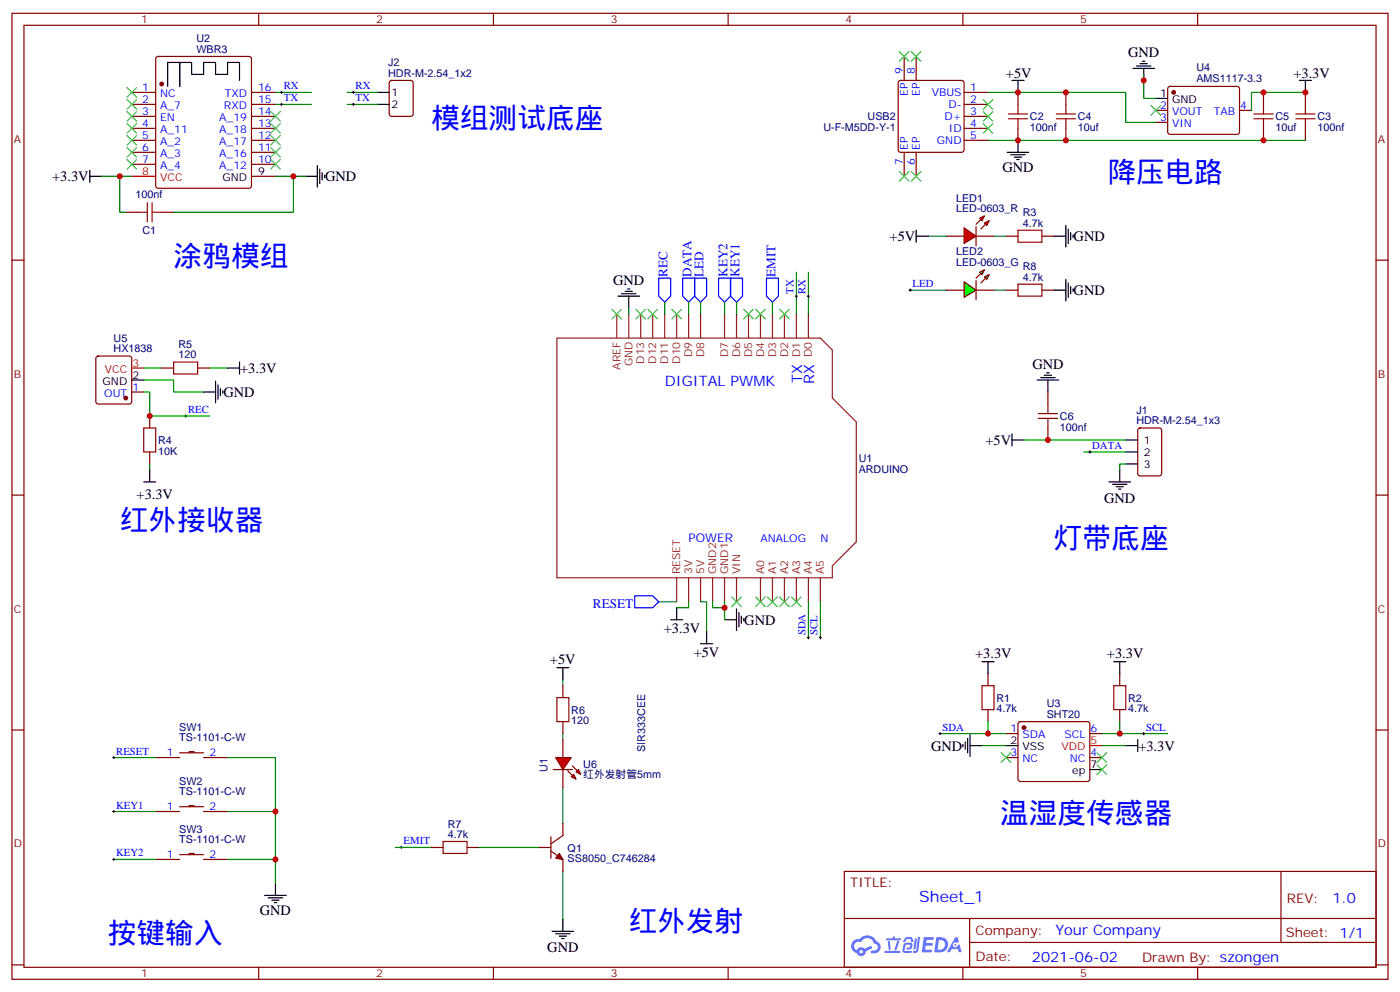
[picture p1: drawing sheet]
<svg xmlns="http://www.w3.org/2000/svg" width="412mm" height="292mm" viewBox="0 0 412 292" stroke-linecap="round" stroke-linejoin="round" font-family="sans-serif">
<g fill="none" stroke="#870000" stroke-width=".35">
<path d="M3.5 3.9h405.4v284.4h-405.4zM7.1 7.4h398.2v277.3h-398.2zM76.2 3.9v3.5M145.3 3.9v3.5M214.5 3.9v3.5M283.6 3.9v3.5M352.8 3.9v3.5M3.5 76.6h3.6M405.3 76.6h3.6M3.5 145.7h3.6M405.3 145.7h3.6M3.5 214.9h3.6"/>
<path d="M405.3 214.9h3.6M248.7 256.5h156.6v28.2h-156.6zM377.3 256.5v20.9M248.7 270.4h156.5M285.6 277.4h119.6M285.6 270.4v14.1M3.5 284h3.6M76.2 284.7v3.6M145.3 284.7v3.6M214.5 284.7v3.6M283.6 284.7v3.6M352.8 284.7v3.6"/>
<path d="M405.3 284h3.6"/>
</g>
<g fill="#5487ff">
<path d="M272.1 275.8h2.6l.3 .2-.1 .6h-2l-.1 1h1.6l.4 .4-.4 .4h-1.7l-.2 1.1 1.8 .1 .3 .3-.2 .4h-2.9z"/>
<path d="M281.4 275.9h.7l.4 1.3-.7 .3a.74 .74 0 0 0-1.1 .3 .74 .74 0 0 0 .5 1.1 .74 .74 0 0 0 .9-.7l.5-.3 .7 2.4h-.9l-.2-1h-1.9l-.5 1h-.9z"/>
<path d="M269.5 276.3h.6l-.4 2.9a.31 .31 0 0 1-.3 .3 .31 .31 0 0 1-.3-.3z"/>
<path d="M270.4 275.8h.6l-.5 4a.89 .89 0 0 1-.7 .7 .89 .89 0 0 1-.9-.3l1-.5z"/>
<path d="M266.8 276l.6-.2 1.2 .1 .5 1.3-.6 .1-.4-.9-1 .1a.95 .95 0 0 1-1 .8l-.1-.2z"/>
<path d="M266.4 277.7l1.8-.2a1.04 1.04 0 0 1 .6 1.1 1.04 1.04 0 0 1-.8 .9h-.7a.29 .29 0 0 1-.3-.4 .29 .29 0 0 1 .3-.2h.7l.2-.8h-1.4l-.4 1.8h1.9a.29 .29 0 0 1 .3 .3 .29 .29 0 0 1-.3 .3h-2l-.4-.3 .2-2.1z"/>
<path d="M260.5 279.9h4.4a.3 .3 0 0 1 .3 .3 .3 .3 0 0 1-.3 .3h-4.3z"/>
<path d="M264.3 277h.6l-.5 1.6a1.02 1.02 0 0 1-.7 1.2l-.2-.3z"/>
<path d="M261.5 277h.6l.3 2.4-.3 .3-.3-.2z"/>
<path d="M261.1 276.2h1.9l.2-.5h.5l-.1 .5h1.5a.29 .29 0 0 1 .3 .3 .29 .29 0 0 1-.3 .3h-3.9z"/>
<path d="M275.8 275.9l-.6 4.4h1.4a2.27 2.27 0 0 0 2.7-2.3 2.27 2.27 0 0 0-2.7-2.1zM276.6 276.6a1.5 1.5 0 0 1 1.8 1.6 1.5 1.5 0 0 1-1.9 1.3h-.3z"/>
<path d="M251.4 277a2.09 2.09 0 0 0 1 3.5 1.37 1.37 0 0 0 1.5 .9 1.37 1.37 0 0 0 1.1-1.4l2-1-.5-.7-1.8 1a1.4 1.4 0 0 0-2.3 .4 1.32 1.32 0 0 1-.6-1.9 1.32 1.32 0 0 1 1.9-.4 2.02 2.02 0 0 1 2-1.3 2.02 2.02 0 0 1 1.8 1.7 1.09 1.09 0 0 1 1.1 1.3 1.09 1.09 0 0 1-1.6 .7 .41 .41 0 0 0-.5 .3 .41 .41 0 0 0 .4 .5 1.89 1.89 0 0 0 2.4-1.2 1.89 1.89 0 0 0-1.2-2.4 2.98 2.98 0 0 0-5-.6l-1 .1zM253.2 280.1a.52 .52 0 0 1 1 0 .52 .52 0 0 1-1 0z"/>
<circle cx="281.4" cy="278.1" r=".28"/>
</g>
<g fill="none" stroke="#8c2424" stroke-width=".35">
<path d="M164 99.5h77.7l3.5 3.5v14.2l7 7v35.3l-7 7v3.6h-81.2zM181.7 92.5v7M185.2 92.5v7M188.7 92.5v7M192.3 92.5v7M195.8 92.5v7M199.3 92.5v7M202.8 92.5v7M206.4 92.5v7M213.4 92.5v7M217 92.5v7M220.5 92.5v7"/>
<path d="M224 92.5v7M227.5 92.5v7M231.1 92.5v7M234.6 92.5v7M238.1 92.5v7M199.3 170.1v7M202.8 170.1v7M206.4 170.1v7M209.9 170.1v7M213.4 170.1v7M217 170.1v7M224 170.1v7"/>
<path d="M227.5 170.1v7M231.1 170.1v7M234.6 170.1v7M238.1 170.1v7M241.7 170.1v7"/>
</g>
<g fill="none" stroke="#870000" stroke-width=".35">
<path d="M46.1 16.8l.5-.2h26.8l.5 .2 .2 .5v37.4l-.3 .5-.4 .2h-26.8l-.5-.2-.2-.5v-37.4zM266.3 16.6v7.1M269.9 16.6v7.1M38.8 27.2h7.1M38.8 30.7h7.1M38.8 34.3h7.1M38.8 37.8h7.1M74.1 27.2h7M74.1 34.3h7M74.1 37.8h7M114.9 23.9l.5-.2h5.6l.7 .4v9.4l-.5 .7-5.8 .1-.7-.5v-9.4zM264.8 23.9l.5-.2h18l.5 .2 .2 .5v19.7l-.2 .5-.5 .2h-18l-.5-.2-.2-.5v-19.7z"/>
<path d="M284 27.2h7M284 30.7h7M284 34.3h7M284 37.8h7M299.9 27.2v3.5M299.9 37.8v3.5M314 27.2v3.5M314 37.8v3.5M340.4 32.5h3.6M340.4 36h3.6M344.2 25.6l.5-.2 20 .1 .4 .6v13l-.7 .4h-20l-.4-.7v-12.7zM365.1 32.5h3.6"/>
<path d="M372.2 27.2v3.5M372.2 37.8v3.5M384.5 27.2v3.5M384.5 37.8v3.5M38.8 41.3h7.1M38.8 44.8h7.1M38.8 48.4h7.1M74.1 41.3h7M74.1 44.8h7M74.1 48.4h7M74.1 51.9h7M266.3 44.8v7.1"/>
<path d="M269.9 44.8v7.1M284 41.3h7M37 62.5h3.6M47.6 62.5h3.6M335.4 126.2l.4-.2h5.7l.6 .4 .1 13-.5 .6-5.9 .1-.6-.5-.1-12.9zM291 198.3v3.5M329.8 198.3v3.5M291 208.9v3.5M296.3 215.9h3.6M300.1 212.6l.5-.2h19.7l.5 .2 .2 .5v16.2l-.2 .5-.5 .2h-19.7l-.5-.2-.2-.5v-16.2zM321 215.9h3.6M329.8 208.9v3.5"/>
<path d="M45.9 223h7M45.9 238.9h7M52.9 221.6h7.1M52.9 237.5h7.1M55.7 221.6v-.4h1.4v.4M55.7 237.5v-.4h1.4v.4M60 223h7M60 238.9h7M296.3 223h3.6M321 223h3.6M45.9 253h7M52.9 251.6h7.1"/>
<path d="M55.7 251.6v-.4h1.4v.4M60 253h7"/>
</g>
<path d="M38.8 51.9h7.1M321 219.5h3.6" fill="none" stroke="#f00" stroke-width=".35"/>
<path d="M74.1 30.7h7" fill="none" stroke="#900" stroke-width=".35"/>
<g fill="#870000" stroke="#870000" stroke-width=".35">
<circle cx="47.6" cy="24.7" r=".53"/>
<circle cx="301.6" cy="214.2" r=".53"/>
<circle cx="345.7" cy="27.2" r=".53"/>
</g>
<g fill="none" stroke="#000" stroke-width=".35">
<path d="M334.8 19.4h4.2M335.8 18.7h2.2M336.5 18h.8M70.6 23.7v-5.3h-3.6v3.5h-3.5v-3.5h-3.5v3.5h-3.6v-3.5h-3.5v7v-7h-3.5v7M111.1 27.2h3.6M111.1 30.7h3.6M298.1 23.7h3.5M299.9 23.7v3.5M333.7 20.1h6.4M336.9 20.1v3.6M340.4 29h3.6M382.8 23.7h3.5"/>
<path d="M384.5 23.7v3.5M26.5 51.9h3.5M26.5 50.1v3.6M90 51.9h3.5M93.5 48.7v6.4M94.2 49.8v4.2M94.9 50.8v2.2M95.6 51.5v.7M296.7 44.8h6.3M297.7 45.5h4.3M298.8 46.2h2.1M299.5 47h.7"/>
<path d="M299.9 41.3v3.5M182 87.2h6.4M183.1 86.5h4.2M184.1 85.8h2.2M184.9 85.1h.7M185.2 87.2v3.5M331.6 136.6h3.5M331.6 129.5h3.5M331.6 133h3.5M199.3 178.9v3.5M217 179.2v6.4M197.6 182.4h3.5"/>
<path d="M206.4 189.5h3.5M208.1 185.9v3.6M213.4 182.4h3.6M217.7 180.3v4.2M218.4 181.4v2.1M219.1 182.1v.7M289.3 194.8h3.5M291 194.8v3.5M328.1 194.8h3.5M329.8 194.8v3.5M283.6 219.1v.7M284.3 218.4v2.1"/>
<path d="M285 217.3v4.3M285.8 219.5h3.5M285.8 216.3v6.3M296.3 219.5h3.6M331.6 219.5h3.5M335.1 217.7v3.5M321 226.5h3.6M78 263.6h6.3M79 264.3h4.3M80.1 265h2.1M80.8 265.7h.7M81.1 260v3.6"/>
</g>
<g fill="none" stroke="#008700" stroke-width=".35">
<path d="M81.1 27.2h10.6M81.1 30.7h10.6M102.3 27.2h8.8M102.3 30.7h8.8M291 27.2h40.6v8.8h8.8M336.9 21.9v7.1h3.5M384.5 27.2h-15.8v5.3M30 51.9h8.8M35.3 51.9v10.6h1.7M81.1 51.9h5.3v10.6h-35.2M86.4 51.9h3.6M291 41.3h93.5"/>
<path d="M185.2 90.7v1.8M202.8 88.9v3.6M234.6 80.1v12.4M238.1 80.1v12.4M194 177.1h5.3M202.8 177.1v1.8h-3.5M206.4 177.1h1.7v8.8M209.9 177.1v1.8h3.5M213.4 177.1v5.3M276.9 215.9h14.1M289.3 219.5h7M291 212.4v3.5h5.3"/>
<path d="M324.6 219.5h7M329.8 212.4v3.5h-5.2M329.8 215.9h14.2M33.5 223h12.4M33.5 238.9h12.4M67 238.9h14.1v14.1M67 223h14.1v15.9M33.5 253h12.4M67 253h14.1v7"/>
</g>
<g fill="none" stroke="#3c3" stroke-width=".35">
<path d="M264.9 15.2l2.9 2.8M267.8 15.2l-2.9 2.8M268.5 15.2l2.8 2.8M271.3 15.2l-2.8 2.8M37.4 25.8l2.8 2.8M37.4 32.8l2.8 2.9M37.4 36.4l2.8 2.8M37.4 39.9l2.8 2.8M37.4 29.3l2.8 2.8M40.2 25.8l-2.8 2.8M40.2 32.8l-2.8 2.9M40.2 36.4l-2.8 2.8"/>
<path d="M40.2 39.9l-2.8 2.8M40.2 29.3l-2.8 2.8M79.7 39.9l2.8 2.8M79.7 36.4l2.8 2.8M79.7 32.8l2.8 2.9M82.5 39.9l-2.8 2.8M82.5 36.4l-2.8 2.8M82.5 32.8l-2.8 2.9M289.6 29.3l2.9 2.8M289.6 32.8l2.9 2.9M289.6 36.4l2.9 2.8M292.5 29.3l-2.9 2.8"/>
<path d="M292.5 32.8l-2.9 2.9M292.5 36.4l-2.9 2.8M339 31.1l2.8 2.8M341.8 31.1l-2.8 2.8M37.4 43.4l2.8 2.8M37.4 47l2.8 2.8M40.2 43.4l-2.8 2.8M40.2 47l-2.8 2.8M79.7 47l2.8 2.8M79.7 43.4l2.8 2.8M82.5 47l-2.8 2.8M82.5 43.4l-2.8 2.8"/>
<path d="M264.9 50.5l2.9 2.8M267.8 50.5l-2.9 2.8M268.5 50.5l2.8 2.8M271.3 50.5l-2.8 2.8M215.5 175.7l2.9 2.8M218.4 175.7l-2.9 2.8M294.9 221.6l2.8 2.8M297.7 221.6l-2.8 2.8M323.1 221.6l2.9 2.8M323.1 225.1l2.9 2.8M326 221.6l-2.9 2.8M326 225.1l-2.9 2.8"/>
</g>
<g fill="none" stroke="#a10000" stroke-width=".35">
<path d="M297 35h5.7M297 33.5h5.7M299.9 30.7v2.8M299.9 35v2.8M311.1 35h5.7M311.1 33.5h5.7M314 30.7v2.8M314 35v2.8M369.4 35h5.6M369.4 33.5h5.6M372.2 30.7v2.8M372.2 35v2.8"/>
<path d="M381.7 35h5.6M381.7 33.5h5.6M384.5 30.7v2.8M384.5 35v2.8M43.4 59.7v5.6M44.8 59.7v5.6M40.6 62.5h2.8M44.8 62.5h2.8M289.3 201.8h3.5v7.1h-3.5zM328.1 201.8h3.5v7.1h-3.5z"/>
</g>
<path d="M201.1 81.9h3.5v5.3l-1.8 1.7-1.7-1.7zM187 175.4h5.3l1.7 1.7-1.7 1.8h-5.3z" fill="none" stroke="#00f" stroke-width=".35"/>
<g fill="none" stroke="#000" stroke-width=".29">
<path d="M82.5 27.2h.8M82.5 30.7h.8M82.9 26.8v.8M82.9 30.4v.7M103.7 27.2h.7M103.7 30.7h.7M104.1 26.8v.8M104.1 30.4v.7M234.2 87.2h.7M234.6 86.8v.7M237.8 87.2h.7M238.1 86.8v.7"/>
<path d="M276.6 215.9h.7M276.9 215.6v.7M336.5 215.9h.8M336.9 215.6v.7M33.2 223h.7M33.5 222.6v.7"/>
</g>
<g fill="#f00" stroke="#870000" stroke-width=".35">
<path d="M284 67.1l3.5 2.4-3.5 2.1z"/>
<path d="M287.5 66.7v5.7z"/>
</g>
<g fill="#870000" stroke="#870000" stroke-width=".35">
<path d="M287.5 66l1.4-1.4z"/>
<path d="M288.9 67.4l1.4-1.4z"/>
</g>
<g fill="#f00" stroke="#870000" stroke-width=".35">
<path d="M288.6 64.2l1.4-.7-.7 1.4z"/>
<path d="M290 65.7l1.4-.8-.7 1.5z"/>
</g>
<g fill="none" stroke="#870000" stroke-width=".35">
<path d="M278.7 69.5h5.3M287.5 69.5h5.3M296.3 69.5h3.6M306.9 69.5h3.5M28.5 105l.4-.2h9.2l.5 .2 .2 .5v12.7l-.2 .5-.5 .2h-9.2l-.5-.2-.2-.5v-12.7zM38.8 115.4h3.5M47.6 108.3h3.6M58.2 108.3h3.5M44.1 122.4v3.6M44.1 133v3.6M165.8 201.8v3.6M165.8 212.4v3.5"/>
<path d="M165.8 217.7v5.3M165.8 226.5v5.3"/>
</g>
<g fill="none" stroke="#008700" stroke-width=".35">
<path d="M273.4 69.5h5.3M292.8 69.5h3.5M195.8 88.9v3.6M42.3 115.4h1.8v7h17.6M42.3 111.9h8.9v3.5h8.8M42.3 108.3h5.3M61.7 108.3h5.3M44.1 136.6v1.7M238.1 177.1v10.6M241.7 177.1v10.6M165.8 200.1v1.7M165.8 215.9v1.8"/>
<path d="M165.8 231.8v10.6M165.8 256.5v14.1"/>
</g>
<path d="M299.9 67.8h7v3.5h-7zM51.2 106.6h7v3.5h-7zM42.3 126h3.6v7h-3.6zM164 205.4h3.6v7h-3.6z" fill="none" stroke="#a10000" stroke-width=".35"/>
<g fill="none" stroke="#000" stroke-width=".35">
<path d="M269.9 69.5h3.5M269.9 67.8v3.5M310.4 69.5h3.6M314 66.4v6.3M314.7 67.4v4.2M315.4 68.5v2.1M316.1 69.2v.7M38.8 111.9h3.5M60 115.4h3.5M63.5 112.2v6.4M64.2 113.3v4.2M64.9 114.3v2.2"/>
<path d="M65.6 115v.7M67 108.3h3.6M70.6 106.6v3.5M44.1 138.3v3.6M42.3 141.9h3.6M164 196.5h3.6M165.8 196.5v3.6M162.6 274.1h6.4M163.7 274.8h4.2M164.7 275.6h2.2M165.5 276.3h.7M165.8 270.6v3.5"/>
</g>
<path d="M54.3 122.4h.7M54.7 122.1v.7M237.8 187.7h.7M238.1 187.4v.7M241.3 187.7h.7M241.7 187.4v.7" fill="none" stroke="#000" stroke-width=".29"/>
<circle cx="37" cy="117.2" r=".53" fill="#870000" stroke="#870000" stroke-width=".35"/>
<path d="M38.8 108.3h3.5" fill="none" stroke="#f00" stroke-width=".35"/>
<path d="M194 81.9h3.6v5.3l-1.8 1.7-1.8-1.7z" fill="none" stroke="#00f" stroke-width=".35"/>
<g fill="#f00" stroke="#870000" stroke-width=".35">
<path d="M168.3 228.6l.7-.7 .7 1.4z"/>
<path d="M169.7 227.2l.7-.7 .7 1.4z"/>
</g>
<g fill="#870000" stroke="#870000" stroke-width=".35">
<path d="M167.2 226.9l1.4 1.4z"/>
<path d="M168.6 225.5l1.4 1.4z"/>
</g>
<g fill="#f00" stroke="#870000" stroke-width=".35">
<path d="M163 226.5h5.6z"/>
<path d="M163.7 223h4.6l-2.5 3.5z"/>
</g>
<path d="M320.7 133h.7M321 132.7v.7M33.2 238.9h.7M33.5 238.5v.7M33.2 253h.7M33.5 252.6v.7M117.8 249.4h.7M118.2 249.1v.7" fill="none" stroke="#000" stroke-width=".29"/>
<path d="M206.4 88.9v3.6M213.4 88.9v3.6M217 88.9v3.6M227.5 88.9v3.6M268.1 85.4h10.6M292.8 85.4h3.5M301.6 129.5h30M319.3 133h12.3M331.6 136.6h-1.8v1.7M116.4 249.4h10.6M141.1 249.4h17.6" fill="none" stroke="#008700" stroke-width=".35"/>
<path d="M299.9 83.6h7v3.6h-7zM308.7 118.9v2.8M305.9 123.2h5.6M305.9 121.7h5.6M308.7 123.2v2.8M130.5 247.7h7.1v3.5h-7.1z" fill="none" stroke="#a10000" stroke-width=".35"/>
<path d="M278.7 85.4h5.3M287.5 85.4h5.3M296.3 85.4h3.6M306.9 85.4h3.5M308.7 115.4v3.5M308.7 126v3.5M127 249.4h3.5M137.6 249.4h3.5M158.7 249.4h3.6M162.3 246.3v6.3M162.3 250.5l3.5 2.5v3.5M165.8 242.4v3.5l-3.5 2.5" fill="none" stroke="#870000" stroke-width=".35"/>
<path d="M204.6 81.9h3.5v5.3l-1.7 1.7-1.8-1.7zM211.7 81.9h3.5v5.3l-1.8 1.7-1.7-1.7zM215.2 81.9h3.5v5.3l-1.7 1.7-1.8-1.7zM225.8 81.9h3.5v5.3l-1.8 1.7-1.7-1.7z" fill="none" stroke="#00f" stroke-width=".35"/>
<path d="M164.7 251.2l1.1 1.8-2.1-.4z" fill="#870000" stroke="#870000" stroke-width=".35"/>
<g fill="none" stroke="#000" stroke-width=".35">
<path d="M310.4 85.4h3.6M314 82.2v6.4M314.7 83.3v4.2M315.4 84.3v2.2M316.1 85.1v.7M305.5 111.9h6.4M306.6 111.2h4.2M307.6 110.5h2.1M308.3 109.7h.7M308.7 111.9v3.5M298.1 129.5h3.5M298.1 127.7v3.6"/>
<path d="M329.8 138.3v3.6M326.7 141.9h6.3M327.7 142.6h4.3M328.8 143.3h2.1M329.5 144h.7"/>
</g>
<g fill="none" stroke="#3c3" stroke-width=".35">
<path d="M180.3 91.1l2.8 2.8M183.1 91.1l-2.8 2.8M187.3 91.1l2.8 2.8M190.1 91.1l-2.8 2.8M190.9 91.1l2.8 2.8M193.7 91.1l-2.8 2.8M197.9 91.1l2.8 2.8M200.7 91.1l-2.8 2.8M219.1 91.1l2.8 2.8M221.9 91.1l-2.8 2.8M222.6 91.1l2.8 2.8M225.4 91.1l-2.8 2.8"/>
<path d="M229.7 91.1l2.8 2.8M232.5 91.1l-2.8 2.8M222.6 175.7l2.8 2.8M225.4 175.7l-2.8 2.8M226.1 175.7l2.9 2.8M229 175.7l-2.9 2.8M229.7 175.7l2.8 2.8M232.5 175.7l-2.8 2.8M233.2 175.7l2.8 2.8M236 175.7l-2.8 2.8"/>
</g>
<g fill="#0f0" stroke="#870000" stroke-width=".35">
<path d="M290 81.5l1.4-.7-.7 1.4z"/>
<path d="M288.6 80.1l1.4-.7-.7 1.4z"/>
</g>
<g fill="#870000" stroke="#870000" stroke-width=".35">
<path d="M288.9 83.3l1.4-1.4z"/>
<path d="M287.5 81.9l1.4-1.4z"/>
</g>
<path d="M287.5 82.6v5.6z" fill="#f00" stroke="#870000" stroke-width=".35"/>
<path d="M284 82.9l3.5 2.5-3.5 2.1z" fill="#0f0" stroke="#870000" stroke-width=".35"/>
<path d="M267.8 85.4h.7M268.1 85.1v.7" fill="none" stroke="#000" stroke-width=".29"/>
<g fill="#c00">
<circle cx="213.4" cy="178.9" r=".88"/>
<circle cx="35.3" cy="51.9" r=".88"/>
<circle cx="86.4" cy="51.9" r=".88"/>
<circle cx="81.1" cy="253" r=".88"/>
<circle cx="81.1" cy="238.9" r=".88"/>
<circle cx="299.9" cy="41.3" r=".88"/>
<circle cx="299.9" cy="27.2" r=".88"/>
<circle cx="336.9" cy="23.7" r=".88"/>
<circle cx="314" cy="41.3" r=".88"/>
<circle cx="314" cy="27.2" r=".88"/>
<circle cx="372.2" cy="41.3" r=".88"/>
<circle cx="384.5" cy="27.2" r=".88"/>
<circle cx="372.2" cy="27.2" r=".88"/>
<circle cx="291" cy="215.9" r=".88"/>
<circle cx="329.8" cy="215.9" r=".88"/>
<circle cx="44.1" cy="122.4" r=".88"/>
<circle cx="308.7" cy="129.5" r=".88"/>
</g>
<g font-size="8.5" fill="#00f">
<text x="127" y="37.8">模组测试底座</text>
<text x="326.3" y="53.7">降压电路</text>
<text x="51.2" y="78.4">涂鸦模组</text>
<text x="35.3" y="156">红外接收器</text>
<text x="310.4" y="161.3">灯带底座</text>
<text x="294.6" y="242.4">温湿度传感器</text>
<text x="185.2" y="274.1">红外发射</text>
<text x="31.7" y="277.7">按键输入</text>
</g>
<text font-size="4.6" fill="#00f" x="270.8" y="265.5">Sheet_1</text>
<g font-size="4.2">
<text x="332.3" y="16.9">GND</text>
<text x="296.3" y="23">+5V</text>
<text x="381" y="23">+3.3V</text>
<text x="15.4" y="53.3">+3.3V</text>
<text x="95.8" y="53.3">GND</text>
<text x="295.3" y="50.5">GND</text>
<text x="262.1" y="70.9">+5V</text>
<text x="316.3" y="70.9">GND</text>
<text x="180.6" y="84">GND</text>
<text x="316.3" y="86.8">GND</text>
<text x="70.7" y="109.7">+3.3V</text>
<text x="304.1" y="108.7">GND</text>
<text x="65.8" y="116.8">GND</text>
<text x="290.3" y="130.9">+5V</text>
<text x="40.2" y="146.8">+3.3V</text>
<text x="325.3" y="147.9">GND</text>
<text x="219.3" y="183.9">GND</text>
<text x="195.5" y="186.4">+3.3V</text>
<text x="162" y="195.5">+5V</text>
<text x="204.3" y="193.5">+5V</text>
<text x="287.3" y="193.7">+3.3V</text>
<text x="326.1" y="193.7">+3.3V</text>
<text x="274.3" y="220.9">GND</text>
<text x="335.3" y="220.9">+3.3V</text>
<text x="76.6" y="269.2">GND</text>
<text x="161.2" y="280.2">GND</text>
</g>
<g font-size="4.2" fill="#00f">
<text x="195.8" y="113.6">DIGITAL PWMK</text>
<text x="236.3" y="112.8" transform="rotate(-90 236.3 112.8)">TX</text>
<text x="239.8" y="113" transform="rotate(-90 239.8 113)">RX</text>
<text x="392.5" y="265.8">1.0</text>
<text x="310.9" y="275.3">Your Company</text>
<text x="304" y="283.1">2021-06-02</text>
</g>
<g font-size="3.9" fill="#00f">
<text x="196.6" y="81.5" transform="rotate(-90 196.6 81.5)">REC</text>
<text x="203.7" y="81.5" transform="rotate(-90 203.7 81.5)">DATA</text>
<text x="207.2" y="81.5" transform="rotate(-90 207.2 81.5)">LED</text>
<text x="214.3" y="81.5" transform="rotate(-90 214.3 81.5)">KEY2</text>
<text x="217.8" y="81.5" transform="rotate(-90 217.8 81.5)">KEY1</text>
<text x="228.4" y="81.5" transform="rotate(-90 228.4 81.5)">EMIT</text>
<text x="174.6" y="178.9">RESET</text>
</g>
<g font-size="3.9" fill="#800">
<text x="250.5" y="261.1">TITLE:</text>
<text x="379.1" y="265.8">REV:</text>
<text x="287.4" y="275.3">Company:</text>
<text x="378.7" y="275.9">Sheet: 1/1</text>
<text x="287.4" y="283">Date:</text>
<text x="336.4" y="283.1">Drawn By: szongen</text>
</g>
<text font-size="3.5" fill="#00f" x="202.8" y="159.5">POWER</text>
<g font-size="3.2" fill="#800">
<text x="41.6" y="6.9">1</text>
<text x="110.8" y="6.9">2</text>
<text x="179.9" y="6.9">3</text>
<text x="249.1" y="6.9">4</text>
<text x="318.2" y="6.9">5</text>
<text x="4.1" y="42">A</text>
<text x="405.9" y="42">A</text>
<text x="4.1" y="111.2">B</text>
<text x="405.9" y="111.2">B</text>
<text x="4.1" y="180.3">C</text>
<text x="405.9" y="180.3">C</text>
<text x="4.1" y="249.4">D</text>
<text x="405.9" y="249.4">D</text>
<text x="41.6" y="287.7">1</text>
<text x="110.8" y="287.7">2</text>
<text x="179.9" y="287.7">3</text>
<text x="249.1" y="287.7">4</text>
<text x="318.2" y="287.7">5</text>
</g>
<g font-size="3.2" fill="#000080">
<text x="57.9" y="15.6">WBR3</text>
<text x="57.9" y="12.4">U2</text>
<text x="114.3" y="22.6">HDR-M-2.54_1x2</text>
<text x="114.3" y="19.5">J2</text>
<text x="352.4" y="20.9">U4</text>
<text x="352.4" y="24.2">AMS1117-3.3</text>
<text x="255.6" y="35.5">USB2</text>
<text x="303.4" y="35.4">C2</text>
<text x="317.5" y="35.4">C4</text>
<text x="375.7" y="35.4">C5</text>
<text x="388.1" y="35.4">C3</text>
<text x="242.5" y="38.5">U-F-M5DD-Y-1</text>
<text x="303.4" y="38.6">100nf</text>
<text x="317.5" y="38.6">10uf</text>
<text x="375.7" y="38.6">10uf</text>
<text x="388.1" y="38.6">100nf</text>
<text x="39.9" y="58.3">100nf</text>
<text x="281.6" y="59.4">LED1</text>
<text x="281.6" y="62.5">LED-0603_R</text>
<text x="301.3" y="63.6">R3</text>
<text x="42" y="68.9">C1</text>
<text x="301.3" y="66.7">4.7k</text>
<text x="281.6" y="75.2">LED2</text>
<text x="281.6" y="78.4">LED-0603_G</text>
<text x="301.3" y="82.6">4.7k</text>
<text x="301.3" y="79.5">R8</text>
<text x="33.5" y="100.7">U5</text>
<text x="33.5" y="103.8">HX1838</text>
<text x="52.6" y="105.5">120</text>
<text x="52.6" y="102.4">R5</text>
<text x="312.2" y="123.7">C6</text>
<text x="334.7" y="124.9">HDR-M-2.54_1x3</text>
<text x="334.7" y="121.9">J1</text>
<text x="46.6" y="130.7">R4</text>
<text x="312.2" y="126.7">100nf</text>
<text x="46.6" y="133.8">10K</text>
<text x="252.9" y="136.1">U1</text>
<text x="252.9" y="139.1">ARDUINO</text>
<text x="293.5" y="209.6">4.7k</text>
<text x="293.5" y="206.5">R1</text>
<text x="308.3" y="208.2">U3</text>
<text x="332.3" y="209.6">4.7k</text>
<text x="332.3" y="206.5">R2</text>
<text x="52.8" y="215.2">SW1</text>
<text x="168.3" y="213.2">120</text>
<text x="168.3" y="210">R6</text>
<text x="308.3" y="211.3">SHT20</text>
<text x="52.8" y="218.2">TS-1101-C-W</text>
<text x="190" y="221.3" transform="rotate(-90 190 221.3)">SIR333CEE</text>
<text x="161.3" y="227.2" transform="rotate(-90 161.3 227.2)">U1</text>
<text x="171.8" y="226">U6</text>
<text x="52.8" y="231">SW2</text>
<text x="171.8" y="229.1">红外发射管5mm</text>
<text x="52.8" y="234.1">TS-1101-C-W</text>
<text x="52.8" y="245.1">SW3</text>
<text x="131.9" y="243.6">R7</text>
<text x="52.8" y="248.2">TS-1101-C-W</text>
<text x="131.9" y="246.6">4.7k</text>
<text x="167.2" y="250.7">Q1</text>
<text x="167.2" y="253.8">SS8050_C746284</text>
</g>
<g font-size="3.2" fill="#00f">
<text x="266" y="21.9" transform="rotate(-90 266 21.9)">9</text>
<text x="269.5" y="21.9" transform="rotate(-90 269.5 21.9)">8</text>
<text x="41.9" y="26.8">1</text>
<text x="47.2" y="28.6">NC</text>
<text x="66.2" y="28.6">TXD</text>
<text x="76" y="26.8">16</text>
<text x="83.6" y="26.3">RX</text>
<text x="83.6" y="29.9">TX</text>
<text x="104.8" y="26.3">RX</text>
<text x="104.8" y="29.9">TX</text>
<text x="267.4" y="28.3" transform="rotate(-90 267.4 28.3)">EP</text>
<text x="270.9" y="28.3" transform="rotate(-90 270.9 28.3)">EP</text>
<text x="274.4" y="28.3">VBUS</text>
<text x="285.8" y="26.8">1</text>
<text x="41.9" y="30.4">2</text>
<text x="41.9" y="33.9">3</text>
<text x="47.2" y="32.1">A_7</text>
<text x="47.2" y="35.7">EN</text>
<text x="64.6" y="35.7">A_19</text>
<text x="66" y="32.1">RXD</text>
<text x="76" y="33.9">14</text>
<text x="76" y="30.4">15</text>
<text x="278.2" y="35.3">D+</text>
<text x="279.4" y="31.8">D-</text>
<text x="285.8" y="30.4">2</text>
<text x="285.8" y="33.9">3</text>
<text x="341.8" y="35.7">3</text>
<text x="341.8" y="32.1">2</text>
<text x="345.3" y="33.9">VOUT</text>
<text x="357.5" y="33.9">TAB</text>
<text x="365.3" y="32.1">4</text>
<text x="41.9" y="37.4">4</text>
<text x="41.9" y="41">5</text>
<text x="47.2" y="39.2">A_11</text>
<text x="64.6" y="39.2">A_18</text>
<text x="76" y="41">12</text>
<text x="76" y="37.4">13</text>
<text x="279.5" y="38.8">ID</text>
<text x="285.8" y="37.4">4</text>
<text x="285.8" y="41">5</text>
<text x="345.3" y="37.4">VIN</text>
<text x="41.9" y="44.5">6</text>
<text x="47.2" y="42.7">A_2</text>
<text x="47.2" y="46.2">A_3</text>
<text x="64.6" y="46.2">A_16</text>
<text x="64.6" y="42.7">A_17</text>
<text x="76" y="44.5">11</text>
<text x="267.4" y="44.1" transform="rotate(-90 267.4 44.1)">EP</text>
<text x="270.9" y="44.1" transform="rotate(-90 270.9 44.1)">EP</text>
<text x="276" y="42.4">GND</text>
<text x="41.9" y="48">7</text>
<text x="47.2" y="49.8">A_4</text>
<text x="64.6" y="49.8">A_12</text>
<text x="76" y="48">10</text>
<text x="266" y="48.6" transform="rotate(-90 266 48.6)">7</text>
<text x="269.5" y="48.6" transform="rotate(-90 269.5 48.6)">6</text>
<text x="233.7" y="86.5" transform="rotate(-90 233.7 86.5)">TX</text>
<text x="237.2" y="86.5" transform="rotate(-90 237.2 86.5)">RX</text>
<text x="268.8" y="84.5">LED</text>
<text x="30.7" y="116.8">OUT</text>
<text x="39" y="115">1</text>
<text x="55.4" y="121.5">REC</text>
<text x="321.7" y="132.2">DATA</text>
<text x="224" y="159.5">ANALOG</text>
<text x="241.7" y="159.5">N</text>
<text x="237.2" y="187" transform="rotate(-90 237.2 187)">SDA</text>
<text x="240.8" y="187" transform="rotate(-90 240.8 187)">SCL</text>
<text x="277.6" y="215">SDA</text>
<text x="297.7" y="215.6">1</text>
<text x="321.2" y="215.6">6</text>
<text x="337.6" y="215.1">SCL</text>
<text x="301.2" y="217.3">SDA</text>
<text x="313.6" y="217.3">SCL</text>
<text x="34.2" y="222.1">RESET</text>
<text x="49.1" y="222.6">1</text>
<text x="61.7" y="222.6">2</text>
<text x="297.7" y="222.6">3</text>
<text x="301.2" y="224.4">NC</text>
<text x="315.1" y="224.4">NC</text>
<text x="321.2" y="222.6">4</text>
<text x="34.2" y="238">KEY1</text>
<text x="49.1" y="238.5">1</text>
<text x="61.7" y="238.5">2</text>
<text x="118.9" y="248.5">EMIT</text>
<text x="34.2" y="252.1">KEY2</text>
<text x="49.1" y="252.6">1</text>
<text x="61.7" y="252.6">2</text>
</g>
<g font-size="3.2">
<text x="115.4" y="28.3">1</text>
<text x="341.8" y="28.6">1</text>
<text x="115.4" y="31.8">2</text>
<text x="345.3" y="30.4">GND</text>
<text x="65.5" y="53.3">GND</text>
<text x="76" y="51.5">9</text>
<text x="30.2" y="113.3">GND</text>
<text x="39" y="111.5">2</text>
<text x="336.9" y="130.6">1</text>
<text x="336.9" y="137.6">3</text>
<text x="336.9" y="134.1">2</text>
<text x="297.7" y="219.1">2</text>
<text x="301.2" y="220.9">VSS</text>
<text x="315.9" y="227.9">ep</text>
<text x="321.2" y="226.2">7</text>
</g>
<g font-size="3.2" fill="#f00">
<text x="41.9" y="51.5">8</text>
<text x="47.2" y="53.3">VCC</text>
<text x="39" y="108">3</text>
<text x="30.9" y="109.7">VCC</text>
<text x="312.7" y="220.9">VDD</text>
<text x="321.2" y="219.1">5</text>
</g>
<g font-size="3.2" fill="#8d2323">
<text x="186.3" y="107.9" transform="rotate(-90 186.3 107.9)">GND</text>
<text x="189.8" y="107.1" transform="rotate(-90 189.8 107.1)">D13</text>
<text x="193.3" y="107.1" transform="rotate(-90 193.3 107.1)">D12</text>
<text x="196.8" y="107.1" transform="rotate(-90 196.8 107.1)">D11</text>
<text x="200.4" y="107.1" transform="rotate(-90 200.4 107.1)">D10</text>
<text x="203.9" y="105" transform="rotate(-90 203.9 105)">D9</text>
<text x="207.4" y="105" transform="rotate(-90 207.4 105)">D8</text>
<text x="214.5" y="105" transform="rotate(-90 214.5 105)">D7</text>
<text x="218" y="105" transform="rotate(-90 218 105)">D6</text>
<text x="221.5" y="105" transform="rotate(-90 221.5 105)">D5</text>
<text x="225.1" y="105" transform="rotate(-90 225.1 105)">D4</text>
<text x="228.6" y="105" transform="rotate(-90 228.6 105)">D3</text>
<text x="232.1" y="105" transform="rotate(-90 232.1 105)">D2</text>
<text x="235.7" y="105" transform="rotate(-90 235.7 105)">D1</text>
<text x="239.2" y="105" transform="rotate(-90 239.2 105)">D0</text>
<text x="182.7" y="108.8" transform="rotate(-90 182.7 108.8)">AREF</text>
<text x="200.4" y="169" transform="rotate(-90 200.4 169)">RESET</text>
<text x="203.9" y="169" transform="rotate(-90 203.9 169)">3V</text>
<text x="207.4" y="169" transform="rotate(-90 207.4 169)">5V</text>
<text x="211" y="169" transform="rotate(-90 211 169)">GND2</text>
<text x="214.5" y="169" transform="rotate(-90 214.5 169)">GND1</text>
<text x="218" y="169" transform="rotate(-90 218 169)">VIN</text>
<text x="225.1" y="169" transform="rotate(-90 225.1 169)">A0</text>
<text x="228.6" y="169" transform="rotate(-90 228.6 169)">A1</text>
<text x="232.1" y="169" transform="rotate(-90 232.1 169)">A2</text>
<text x="235.7" y="169" transform="rotate(-90 235.7 169)">A3</text>
<text x="239.2" y="169" transform="rotate(-90 239.2 169)">A4</text>
<text x="242.7" y="169" transform="rotate(-90 242.7 169)">A5</text>
</g>
</svg>
